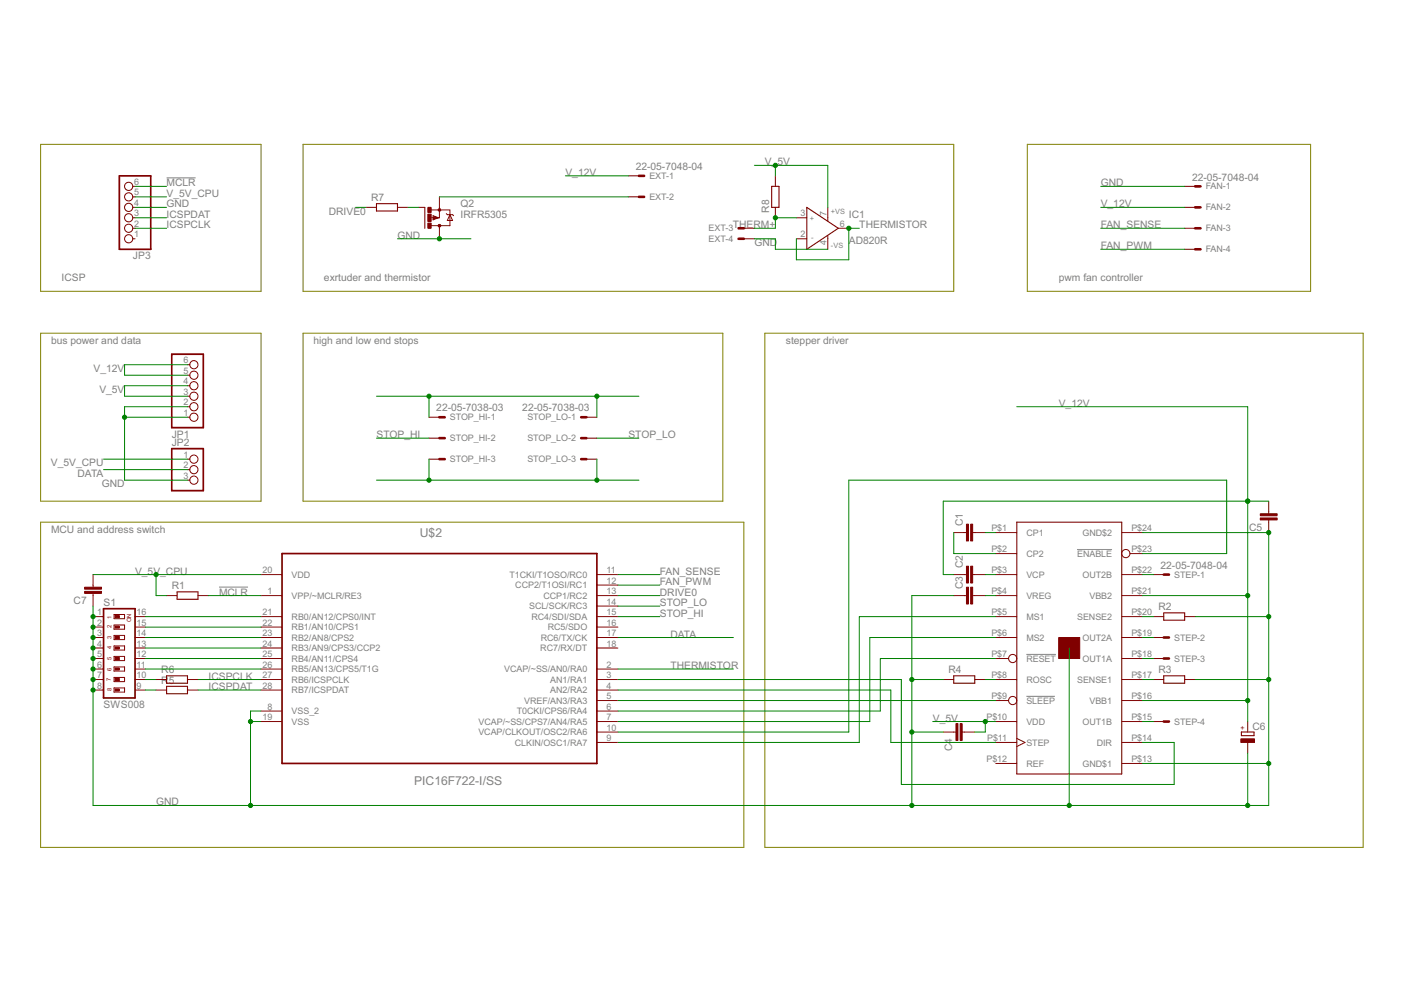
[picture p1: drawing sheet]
<svg xmlns="http://www.w3.org/2000/svg" width="297mm" height="210mm" viewBox="0 0 297 210" stroke-linecap="round" stroke-linejoin="round" font-family="sans-serif">
<g fill="#808000" stroke="#808000" stroke-width=".21">
<path d="M64.1 30.5v31.1z"/>
<path d="M64.1 61.6h137.7z"/>
<path d="M201.8 30.5v31.1z"/>
<path d="M64.1 30.5h137.7z"/>
<path d="M217.3 30.5v31.1z"/>
<path d="M217.3 61.6h60z"/>
<path d="M277.3 30.5v31.1z"/>
<path d="M217.3 30.5h60z"/>
<path d="M8.6 70.5v35.5z"/>
<path d="M8.6 106h46.6z"/>
<path d="M55.2 70.5v35.5z"/>
<path d="M8.6 70.5h46.6z"/>
<path d="M64.1 70.5v35.5z"/>
<path d="M64.1 106h88.8z"/>
<path d="M152.9 70.5v35.5z"/>
<path d="M64.1 70.5h88.8z"/>
<path d="M161.8 70.5v108.8z"/>
<path d="M161.8 179.3h126.6z"/>
<path d="M288.4 70.5v108.8z"/>
<path d="M161.8 70.5h126.6z"/>
<path d="M8.6 110.5v68.8z"/>
<path d="M8.6 179.3h148.8z"/>
<path d="M157.4 110.5v68.8z"/>
<path d="M8.6 110.5h148.8z"/>
<path d="M8.6 30.5v31.1z"/>
<path d="M8.6 61.6h46.6z"/>
<path d="M55.2 30.5v31.1z"/>
<path d="M8.6 30.5h46.6z"/>
</g>
<g fill="#808080" stroke="#808080" stroke-width=".21">
<path d="M217.1 138.5h6.3z"/>
<path d="M217.1 147.3h6.1z"/>
<path d="M227.9 116.3h7.4z"/>
<path d="M46.3 124.2h6.2z"/>
<path d="M35.2 37.6h6.2z"/>
</g>
<g fill="#800000" stroke="#800000" stroke-width=".21">
<path d="M224 134.9h4.4v4.4h-4.4z"/>
<path d="M90.5 43.9h.7v1.1h-.7z"/>
<path d="M90.5 47.2h.7v1.1h-.7z"/>
<path d="M90.5 45.3h.7v1.6h-.7z"/>
<path d="M205.4 110.9h.4v3.6h-.4z"/>
<path d="M204.5 110.9h.4v3.6h-.4z"/>
<path d="M205.4 119.8h.4v3.6h-.4z"/>
<path d="M204.5 119.8h.4v3.6h-.4z"/>
<path d="M205.4 124.2h.4v3.6h-.4z"/>
<path d="M204.5 124.2h.4v3.6h-.4z"/>
<path d="M203.1 153.1h.5v3.6h-.5z"/>
<path d="M202.2 153.1h.5v3.6h-.5z"/>
<path d="M266.6 108.7h3.6v.4h-3.6z"/>
<path d="M266.6 109.6h3.6v.4h-3.6z"/>
<path d="M262.5 156.3h2.9v.8h-2.9z"/>
<path d="M24.4 130.3h.9v.4h-.9z"/>
<path d="M24.4 132.5h.9v.4h-.9z"/>
<path d="M24.4 134.7h.9v.4h-.9z"/>
<path d="M24.4 136.9h.9v.4h-.9z"/>
<path d="M24.4 139.1h.9v.5h-.9z"/>
<path d="M24.4 141.4h.9v.4h-.9z"/>
<path d="M24.4 143.6h.9v.4h-.9z"/>
<path d="M24.4 145.8h.9v.4h-.9z"/>
<path d="M17.9 124.2h3.6v.5h-3.6z"/>
<path d="M17.9 125.1h3.6v.5h-3.6z"/>
</g>
<g fill="#800000" stroke="#800000" stroke-width=".21">
<path d="M210.7 112.7h4.4z"/>
<path d="M210.7 117.1h4.4z"/>
<path d="M210.7 121.6h4.4z"/>
<path d="M210.7 126h4.4z"/>
<path d="M210.7 130.5h4.4z"/>
<path d="M210.7 134.9h4.4z"/>
<path d="M210.7 139.3h2.7z"/>
<path d="M210.7 143.8h4.4z"/>
<path d="M210.7 148.2h2.7z"/>
<path d="M210.7 152.7h4.4z"/>
<path d="M215.1 156.3l1.8 .8z"/>
<path d="M215.1 158l1.8-.9z"/>
<path d="M210.7 157.1h4.4z"/>
<path d="M210.7 161.5h4.4z"/>
<path d="M237.3 161.5h4.5z"/>
<path d="M237.3 157.1h4.5z"/>
<path d="M237.3 152.7h4.5z"/>
<path d="M237.3 148.2h4.5z"/>
<path d="M237.3 143.8h4.5z"/>
<path d="M237.3 139.3h4.5z"/>
<path d="M237.3 134.9h4.5z"/>
<path d="M237.3 130.5h4.5z"/>
<path d="M237.3 126h4.5z"/>
<path d="M237.3 121.6h4.5z"/>
<path d="M239.1 117.1h2.7z"/>
<path d="M237.3 112.7h4.5z"/>
<path d="M55.2 121.6h4.5z"/>
<path d="M55.2 126h4.5z"/>
<path d="M55.2 130.5h4.5z"/>
<path d="M55.2 132.7h4.5z"/>
<path d="M55.2 134.9h4.5z"/>
<path d="M55.2 137.1h4.5z"/>
<path d="M55.2 139.3h4.5z"/>
<path d="M55.2 141.6h4.5z"/>
<path d="M55.2 143.8h4.5z"/>
<path d="M55.2 146h4.5z"/>
<path d="M55.2 150.5h4.5z"/>
<path d="M55.2 152.7h4.5z"/>
<path d="M126.3 121.6h4.4z"/>
<path d="M126.3 123.8h4.4z"/>
<path d="M126.3 126h4.4z"/>
<path d="M126.3 128.2h4.4z"/>
<path d="M126.3 130.5h4.4z"/>
<path d="M126.3 132.7h4.4z"/>
<path d="M126.3 134.9h4.4z"/>
<path d="M126.3 137.1h4.4z"/>
<path d="M126.3 141.6h4.4z"/>
<path d="M126.3 143.8h4.4z"/>
<path d="M126.3 146h4.4z"/>
<path d="M126.3 148.2h4.4z"/>
<path d="M126.3 150.5h4.4z"/>
<path d="M126.3 152.7h4.4z"/>
<path d="M126.3 154.9h4.4z"/>
<path d="M126.3 157.1h4.4z"/>
<path d="M93 48.3v2.2z"/>
<path d="M93 41.7v2.2z"/>
<path d="M88.5 43.9h1.4z"/>
<path d="M91.2 47.8h1.8z"/>
<path d="M93 44.4v1.7z"/>
<path d="M91.2 44.4h1.8z"/>
<path d="M93 47.8v.5z"/>
<path d="M93 47.8h2.2z"/>
<path d="M93 44.4h2.2z"/>
<path d="M93 43.9v.5z"/>
<path d="M92.8 46.1h.2z"/>
<path d="M91.6 46.5l1.2-.4z"/>
<path d="M91.6 45.6v.9z"/>
<path d="M91.6 45.6l1.2 .5z"/>
<path d="M91 46.1h.8z"/>
<path d="M95.2 44.4v1z"/>
<path d="M95.2 45.4v2.4z"/>
<path d="M95.2 45.4l.6 1.3z"/>
<path d="M94.6 46.7h1.2z"/>
<path d="M95.2 45.4l-.6 1.3z"/>
<path d="M95.2 45.4h.6z"/>
<path d="M94.6 45.4h.6z"/>
<path d="M94.4 45.2l.2 .2z"/>
<path d="M95.8 45.4l.2 .2z"/>
<path d="M41.9 126h2.2z"/>
<path d="M35.2 126h2.3z"/>
<path d="M250.6 130.5h2.3z"/>
<path d="M244 130.5h2.2z"/>
<path d="M250.6 143.8h2.3z"/>
<path d="M244 143.8h2.2z"/>
<path d="M244 121.6h2.2z"/>
<path d="M244 134.9h2.2z"/>
<path d="M244 139.3h2.2z"/>
<path d="M244 152.7h2.2z"/>
<path d="M90.8 88.3h2.2z"/>
<path d="M90.8 92.7h2.2z"/>
<path d="M90.8 97.2h2.2z"/>
<path d="M124.1 88.3h2.2z"/>
<path d="M124.1 92.7h2.2z"/>
<path d="M124.1 97.2h2.2z"/>
<path d="M132.9 37.2h2.3z"/>
<path d="M132.9 41.7h2.3z"/>
<path d="M157.4 48.3h2.2z"/>
<path d="M157.4 50.5h2.2z"/>
<path d="M250.6 39.4h2.3z"/>
<path d="M250.6 43.9h2.3z"/>
<path d="M250.6 48.3h2.3z"/>
<path d="M250.6 52.7h2.3z"/>
<path d="M201.8 112.7h2.2z"/>
<path d="M206.2 112.7h2.2z"/>
<path d="M204 112.7h.4z"/>
<path d="M205.8 112.7h.4z"/>
<path d="M201.8 121.6h2.2z"/>
<path d="M206.2 121.6h2.2z"/>
<path d="M204 121.6h.4z"/>
<path d="M205.8 121.6h.4z"/>
<path d="M201.8 126h2.2z"/>
<path d="M206.2 126h2.2z"/>
<path d="M204 126h.4z"/>
<path d="M205.8 126h.4z"/>
<path d="M199.6 154.9h2.2z"/>
<path d="M204 154.9h2.2z"/>
<path d="M201.8 154.9h.4z"/>
<path d="M203.6 154.9h.4z"/>
<path d="M268.4 110.5v2.2z"/>
<path d="M268.4 106v2.3z"/>
<path d="M268.4 110v.5z"/>
<path d="M268.4 108.3v.4z"/>
<path d="M264 157.1v2.2z"/>
<path d="M264 152.7v2.2z"/>
<path d="M206.2 143.8h2.2z"/>
<path d="M199.6 143.8h2.2z"/>
<path d="M39.7 88.3h.5z"/>
<path d="M39.7 86.1h.5z"/>
<path d="M39.7 83.8h.5z"/>
<path d="M39.7 81.6h.5z"/>
<path d="M39.7 79.4h.5z"/>
<path d="M39.7 77.2h.5z"/>
<path d="M39.7 97.2h.5z"/>
<path d="M39.7 99.4h.5z"/>
<path d="M39.7 101.6h.5z"/>
<path d="M28.6 146h2.2z"/>
<path d="M28.6 143.8h2.2z"/>
<path d="M28.6 141.6h2.2z"/>
<path d="M28.6 139.3h2.2z"/>
<path d="M28.6 137.1h2.2z"/>
<path d="M28.6 134.9h2.2z"/>
<path d="M28.6 132.7h2.2z"/>
<path d="M28.6 130.5h2.2z"/>
<path d="M19.7 130.5h2.2z"/>
<path d="M19.7 132.7h2.2z"/>
<path d="M19.7 134.9h2.2z"/>
<path d="M19.7 137.1h2.2z"/>
<path d="M19.7 139.3h2.2z"/>
<path d="M19.7 141.6h2.2z"/>
<path d="M19.7 143.8h2.2z"/>
<path d="M19.7 146h2.2z"/>
<path d="M24.1 145.6v.9z"/>
<path d="M26.4 145.6v.9z"/>
<path d="M24.1 146.5h2.3z"/>
<path d="M24.1 145.6h2.3z"/>
<path d="M24.1 143.3v.9z"/>
<path d="M26.4 143.3v.9z"/>
<path d="M24.1 144.2h2.3z"/>
<path d="M24.1 143.3h2.3z"/>
<path d="M24.1 141.1v.9z"/>
<path d="M26.4 141.1v.9z"/>
<path d="M24.1 142h2.3z"/>
<path d="M24.1 141.1h2.3z"/>
<path d="M24.1 138.9v.9z"/>
<path d="M26.4 138.9v.9z"/>
<path d="M24.1 139.8h2.3z"/>
<path d="M24.1 138.9h2.3z"/>
<path d="M24.1 136.7v.9z"/>
<path d="M26.4 136.7v.9z"/>
<path d="M24.1 137.6h2.3z"/>
<path d="M24.1 136.7h2.3z"/>
<path d="M24.1 134.5v.8z"/>
<path d="M26.4 134.5v.8z"/>
<path d="M24.1 135.3h2.3z"/>
<path d="M24.1 134.5h2.3z"/>
<path d="M24.1 132.2v.9z"/>
<path d="M26.4 132.2v.9z"/>
<path d="M24.1 133.1h2.3z"/>
<path d="M24.1 132.2h2.3z"/>
<path d="M24.1 130v.9z"/>
<path d="M26.4 130v.9z"/>
<path d="M24.1 130.9h2.3z"/>
<path d="M24.1 130h2.3z"/>
<path d="M39.7 146h2.2z"/>
<path d="M33 146h2.2z"/>
<path d="M39.7 143.8h2.2z"/>
<path d="M33 143.8h2.2z"/>
<path d="M28.1 50.5h.5z"/>
<path d="M28.1 48.3h.5z"/>
<path d="M28.1 46.1h.5z"/>
<path d="M28.1 43.9h.5z"/>
<path d="M28.1 41.7h.5z"/>
<path d="M28.1 39.4h.5z"/>
<path d="M19.7 126v2.2z"/>
<path d="M19.7 121.6v2.2z"/>
<path d="M19.7 125.6v.4z"/>
<path d="M19.7 123.8v.4z"/>
<path d="M84.1 43.9h2.2z"/>
<path d="M77.4 43.9h2.3z"/>
<path d="M164 37.2v2.2z"/>
<path d="M164 43.9v2.2z"/>
<path d="M168.5 46.1h2.2z"/>
<path d="M168.5 50.5h2.2z"/>
<path d="M177.4 48.3h2.2z"/>
<path d="M175.1 50.5v2.2z"/>
<path d="M175.1 43.9v2.2z"/>
<path d="M175.1 46.1v.7z"/>
<path d="M175.1 49.9v.6z"/>
<circle cx="93" cy="44.4" r=".29"/>
<circle cx="93" cy="47.8" r=".29"/>
</g>
<g fill="none" stroke="#800000" stroke-width=".21">
<circle cx="27.2" cy="39.4" r=".87"/>
<circle cx="27.2" cy="41.7" r=".87"/>
<circle cx="27.2" cy="48.3" r=".87"/>
<circle cx="27.2" cy="43.9" r=".87"/>
<circle cx="27.2" cy="50.5" r=".87"/>
<circle cx="27.2" cy="46.1" r=".87"/>
<circle cx="41" cy="79.4" r=".87"/>
<circle cx="41" cy="77.2" r=".87"/>
<circle cx="41" cy="97.2" r=".87"/>
<circle cx="41" cy="99.4" r=".87"/>
<circle cx="41" cy="88.3" r=".87"/>
<circle cx="41" cy="86.1" r=".87"/>
<circle cx="41" cy="83.8" r=".87"/>
<circle cx="41" cy="81.6" r=".87"/>
<circle cx="41" cy="101.6" r=".87"/>
<circle cx="238.2" cy="117.1" r=".87"/>
<circle cx="214.2" cy="139.3" r=".87"/>
<circle cx="214.2" cy="148.2" r=".87"/>
</g>
<g fill="#800000" stroke="#800000" stroke-width=".23">
<path d="M215.1 110.5h22.2z"/>
<path d="M237.3 110.5v53.3z"/>
<path d="M215.1 163.8h22.2z"/>
<path d="M215.1 110.5v53.3z"/>
<path d="M89.9 43.9v4.4z"/>
<path d="M37.5 126.8h4.4z"/>
<path d="M37.5 125.2h4.4z"/>
<path d="M41.9 125.2v1.6z"/>
<path d="M37.5 125.2v1.6z"/>
<path d="M246.2 131.2h4.4z"/>
<path d="M246.2 129.7h4.4z"/>
<path d="M250.6 129.7v1.5z"/>
<path d="M246.2 129.7v1.5z"/>
<path d="M246.2 144.6h4.4z"/>
<path d="M246.2 143h4.4z"/>
<path d="M250.6 143v1.6z"/>
<path d="M246.2 143v1.6z"/>
<path d="M262.6 155.7h2.7z"/>
<path d="M265.3 154.9v.8z"/>
<path d="M262.6 154.9v.8z"/>
<path d="M262.6 154.9h2.7z"/>
<path d="M201.8 144.6h4.4z"/>
<path d="M201.8 143h4.4z"/>
<path d="M206.2 143v1.6z"/>
<path d="M201.8 143v1.6z"/>
<path d="M35.2 146.8h4.5z"/>
<path d="M35.2 145.2h4.5z"/>
<path d="M39.7 145.2v1.6z"/>
<path d="M35.2 145.2v1.6z"/>
<path d="M35.2 144.6h4.5z"/>
<path d="M35.2 143h4.5z"/>
<path d="M39.7 143v1.6z"/>
<path d="M35.2 143v1.6z"/>
<path d="M79.7 44.6h4.4z"/>
<path d="M79.7 43.1h4.4z"/>
<path d="M84.1 43.1v1.5z"/>
<path d="M79.7 43.1v1.5z"/>
<path d="M164.8 39.4v4.5z"/>
<path d="M163.3 39.4v4.5z"/>
<path d="M163.3 39.4h1.5z"/>
<path d="M163.3 43.9h1.5z"/>
<path d="M170.7 43.9v8.8z"/>
<path d="M170.7 52.7l6.7-4.4z"/>
<path d="M170.7 43.9l6.7 4.4z"/>
</g>
<g fill="#800000" stroke="#800000" stroke-width=".36">
<path d="M59.7 117.1v44.4z"/>
<path d="M59.7 161.5h66.6z"/>
<path d="M126.3 117.1v44.4z"/>
<path d="M59.7 117.1h66.6z"/>
<path d="M36.3 75h6.7z"/>
<path d="M43 75v15.5z"/>
<path d="M36.3 90.5h6.7z"/>
<path d="M36.3 75v15.5z"/>
<path d="M36.3 103.8h6.7z"/>
<path d="M43 94.9v8.9z"/>
<path d="M36.3 94.9h6.7z"/>
<path d="M36.3 94.9v8.9z"/>
<path d="M28.6 128.8v18.9z"/>
<path d="M21.9 128.8h6.7z"/>
<path d="M21.9 128.8v18.9z"/>
<path d="M21.9 147.7h6.7z"/>
<path d="M25.3 37.2h6.6z"/>
<path d="M25.3 37.2v15.5z"/>
<path d="M25.3 52.7h6.6z"/>
<path d="M31.9 37.2v15.5z"/>
</g>
<g fill="#800000" stroke="#800000" stroke-width=".28">
<path d="M91.8 45.9l.7 .2z"/>
<path d="M91.8 46.3l.7-.2z"/>
<path d="M91.8 46.1v.2z"/>
<path d="M91.8 46.1h.2z"/>
</g>
<g fill="#800000" stroke="#800000" stroke-width=".55">
<path d="M246.2 121.6h1.1z"/>
<path d="M246.2 134.9h1.1z"/>
<path d="M246.2 139.3h1.1z"/>
<path d="M246.2 152.7h1.1z"/>
<path d="M93 88.3h1.1z"/>
<path d="M93 92.7h1.1z"/>
<path d="M93 97.2h1.1z"/>
<path d="M123 88.3h1.1z"/>
<path d="M123 92.7h1.1z"/>
<path d="M123 97.2h1.1z"/>
<path d="M135.2 37.2h1.1z"/>
<path d="M135.2 41.7h1.1z"/>
<path d="M156.3 48.3h1.1z"/>
<path d="M156.3 50.5h1.1z"/>
<path d="M252.9 39.4h1.1z"/>
<path d="M252.9 43.9h1.1z"/>
<path d="M252.9 48.3h1.1z"/>
<path d="M252.9 52.7h1.1z"/>
</g>
<g fill="#008000" stroke="#008000" stroke-width=".21">
<path d="M208.4 152.7h2.3z"/>
<path d="M197.3 152.7h11.1z"/>
<path d="M206.2 154.9h2.2z"/>
<path d="M208.4 152.7v2.2z"/>
<path d="M79.7 83.8h11.1z"/>
<path d="M90.8 83.8h35.5z"/>
<path d="M126.3 83.8h8.9z"/>
<path d="M90.8 83.8v4.5z"/>
<path d="M126.3 83.8v4.5z"/>
<path d="M26.4 81.6v2.2z"/>
<path d="M26.4 81.6h13.3z"/>
<path d="M26.4 83.8h13.3z"/>
<path d="M164 35v2.2z"/>
<path d="M159.6 35h4.4z"/>
<path d="M175.1 35v8.9z"/>
<path d="M164 35h11.1z"/>
<path d="M93 50.5h6.6z"/>
<path d="M84.1 50.5h8.9z"/>
<path d="M28.6 43.9h6.6z"/>
<path d="M79.7 101.6h11.1z"/>
<path d="M90.8 101.6h35.5z"/>
<path d="M126.3 101.6h8.9z"/>
<path d="M90.8 97.2v4.4z"/>
<path d="M126.3 97.2v4.4z"/>
<path d="M26.4 101.6h13.3z"/>
<path d="M26.4 88.3v13.3z"/>
<path d="M26.4 86.1v2.2z"/>
<path d="M26.4 86.1h13.3z"/>
<path d="M26.4 88.3h13.3z"/>
<path d="M232.9 39.4h17.7z"/>
<path d="M241.8 112.7h26.6z"/>
<path d="M268.4 112.7v17.8z"/>
<path d="M252.9 130.5h15.5z"/>
<path d="M268.4 130.5v13.3z"/>
<path d="M252.9 143.8h15.5z"/>
<path d="M241.8 161.5h26.6z"/>
<path d="M268.4 143.8v17.7z"/>
<path d="M268.4 161.5v8.9z"/>
<path d="M264 170.4h4.4z"/>
<path d="M264 159.3v11.1z"/>
<path d="M226.2 170.4h37.8z"/>
<path d="M226.2 137.1v33.3z"/>
<path d="M53 150.5h2.2z"/>
<path d="M53 150.5v2.2z"/>
<path d="M53 152.7h2.2z"/>
<path d="M53 152.7v17.7z"/>
<path d="M19.7 170.4h33.3z"/>
<path d="M53 170.4h139.9z"/>
<path d="M192.9 170.4h33.3z"/>
<path d="M192.9 154.9v15.5z"/>
<path d="M192.9 154.9h6.7z"/>
<path d="M192.9 143.8v11.1z"/>
<path d="M192.9 143.8h6.7z"/>
<path d="M192.9 126v17.8z"/>
<path d="M192.9 126h8.9z"/>
<path d="M19.7 146v24.4z"/>
<path d="M19.7 143.8v2.2z"/>
<path d="M19.7 141.6v2.2z"/>
<path d="M19.7 139.3v2.3z"/>
<path d="M19.7 137.1v2.2z"/>
<path d="M19.7 134.9v2.2z"/>
<path d="M19.7 132.7v2.2z"/>
<path d="M19.7 130.5v2.2z"/>
<path d="M19.7 128.2v2.3z"/>
<path d="M159.6 50.5h4.4z"/>
<path d="M164 50.5v2.2z"/>
<path d="M164 52.7h11.1z"/>
<path d="M215.1 86.1h48.9z"/>
<path d="M264 86.1v19.9z"/>
<path d="M264 106v20z"/>
<path d="M241.8 126h22.2z"/>
<path d="M264 126v22.2z"/>
<path d="M241.8 148.2h22.2z"/>
<path d="M264 106h4.4z"/>
<path d="M199.6 121.6h2.2z"/>
<path d="M199.6 106v15.6z"/>
<path d="M199.6 106h64.4z"/>
<path d="M264 148.2v4.5z"/>
<path d="M26.4 77.2v2.2z"/>
<path d="M26.4 77.2h13.3z"/>
<path d="M26.4 79.4h13.3z"/>
<path d="M232.9 43.9h17.7z"/>
<path d="M119.6 37.2h13.3z"/>
<path d="M130.7 134.9h24.5z"/>
<path d="M21.9 99.4h17.8z"/>
<path d="M179.6 101.6h79.9z"/>
<path d="M259.5 101.6v15.5z"/>
<path d="M241.8 117.1h17.7z"/>
<path d="M179.6 101.6v53.3z"/>
<path d="M130.7 154.9h48.9z"/>
<path d="M184 134.9h26.7z"/>
<path d="M184 134.9v17.8z"/>
<path d="M130.7 152.7h53.3z"/>
<path d="M186.2 139.3h24.5z"/>
<path d="M186.2 139.3v11.2z"/>
<path d="M130.7 150.5h55.5z"/>
<path d="M130.7 148.2h80z"/>
<path d="M188.5 157.1h22.2z"/>
<path d="M188.5 146v11.1z"/>
<path d="M130.7 146h57.8z"/>
<path d="M190.7 166h57.7z"/>
<path d="M248.4 157.1v8.9z"/>
<path d="M241.8 157.1h6.6z"/>
<path d="M190.7 143.8v22.2z"/>
<path d="M130.7 143.8h60z"/>
<path d="M75.2 43.9h2.2z"/>
<path d="M130.7 126h8.9z"/>
<path d="M28.6 48.3h6.6z"/>
<path d="M41.9 143.8h13.3z"/>
<path d="M28.6 46.1h6.6z"/>
<path d="M41.9 146h13.3z"/>
<path d="M44.1 126h11.1z"/>
<path d="M28.6 39.4h6.6z"/>
<path d="M241.8 130.5h2.2z"/>
<path d="M241.8 143.8h2.2z"/>
<path d="M33 121.6h22.2z"/>
<path d="M33 126h2.2z"/>
<path d="M33 121.6v4.4z"/>
<path d="M19.7 121.6h13.3z"/>
<path d="M28.6 41.7h6.6z"/>
<path d="M21.9 97.2h17.8z"/>
<path d="M241.8 121.6h2.2z"/>
<path d="M241.8 134.9h2.2z"/>
<path d="M241.8 139.3h2.2z"/>
<path d="M241.8 152.7h2.2z"/>
<path d="M208.4 112.7h2.3z"/>
<path d="M201.8 112.7v4.4z"/>
<path d="M201.8 117.1h8.9z"/>
<path d="M208.4 121.6h2.3z"/>
<path d="M208.4 126h2.3z"/>
<path d="M208.4 143.8h2.3z"/>
<path d="M79.7 92.7h11.1z"/>
<path d="M130.7 130.5h8.9z"/>
<path d="M126.3 92.7h8.9z"/>
<path d="M130.7 128.2h8.9z"/>
<path d="M130.7 141.6h24.5z"/>
<path d="M168.5 50.5v4.5z"/>
<path d="M168.5 55h11.1z"/>
<path d="M179.6 48.3v6.7z"/>
<path d="M179.6 48.3h2.2z"/>
<path d="M232.9 48.3h17.7z"/>
<path d="M130.7 121.6h8.9z"/>
<path d="M232.9 52.7h17.7z"/>
<path d="M130.7 123.8h8.9z"/>
<path d="M159.6 48.3h4.4z"/>
<path d="M164 46.1v2.2z"/>
<path d="M164 46.1h4.5z"/>
<path d="M30.8 146h2.2z"/>
<path d="M30.8 143.8h2.2z"/>
<path d="M30.8 130.5h24.4z"/>
<path d="M30.8 132.7h24.4z"/>
<path d="M30.8 134.9h24.4z"/>
<path d="M30.8 137.1h24.4z"/>
<path d="M30.8 139.3h24.4z"/>
<path d="M30.8 141.6h24.4z"/>
<path d="M86.3 43.9h2.2z"/>
<path d="M93 41.7h39.9z"/>
<path d="M181.8 130.5h28.9z"/>
<path d="M181.8 130.5v26.6z"/>
<path d="M130.7 157.1h51.1z"/>
<circle cx="208.4" cy="152.7" r=".44"/>
<circle cx="90.8" cy="83.8" r=".44"/>
<circle cx="126.3" cy="83.8" r=".44"/>
<circle cx="164" cy="35" r=".44"/>
<circle cx="93" cy="50.5" r=".44"/>
<circle cx="90.8" cy="101.6" r=".44"/>
<circle cx="126.3" cy="101.6" r=".44"/>
<circle cx="26.4" cy="88.3" r=".44"/>
<circle cx="268.4" cy="112.7" r=".44"/>
<circle cx="268.4" cy="130.5" r=".44"/>
<circle cx="268.4" cy="143.8" r=".44"/>
<circle cx="268.4" cy="161.5" r=".44"/>
<circle cx="264" cy="170.4" r=".44"/>
<circle cx="226.2" cy="170.4" r=".44"/>
<circle cx="53" cy="152.7" r=".44"/>
<circle cx="53" cy="170.4" r=".44"/>
<circle cx="192.9" cy="170.4" r=".44"/>
<circle cx="192.9" cy="154.9" r=".44"/>
<circle cx="192.9" cy="143.8" r=".44"/>
<circle cx="19.7" cy="132.7" r=".44"/>
<circle cx="19.7" cy="134.9" r=".44"/>
<circle cx="19.7" cy="137.1" r=".44"/>
<circle cx="19.7" cy="139.3" r=".44"/>
<circle cx="19.7" cy="141.6" r=".44"/>
<circle cx="19.7" cy="143.8" r=".44"/>
<circle cx="19.7" cy="146" r=".44"/>
<circle cx="19.7" cy="130.5" r=".44"/>
<circle cx="264" cy="126" r=".44"/>
<circle cx="264" cy="106" r=".44"/>
<circle cx="264" cy="148.2" r=".44"/>
<circle cx="33" cy="121.6" r=".44"/>
<circle cx="179.6" cy="48.3" r=".44"/>
<circle cx="164" cy="46.1" r=".44"/>
</g>
<g font-size="2.9" fill="#808080">
<text x="88.8" y="113.6">U$2</text>
<text x="87.6" y="166">PIC16F722-I/SS</text>
</g>
<g font-size="2.4" fill="#808080">
<text x="134.5" y="36">22-05-7048-04</text>
<text x="161.8" y="35">V_5V</text>
<text x="35.2" y="39.4">MCLR</text>
<text x="35.2" y="41.6">V_5V_CPU</text>
<text x="119.6" y="37.2">V_12V</text>
<text x="232.9" y="39.4">GND</text>
<text x="252.2" y="38.2">22-05-7048-04</text>
<text x="35.2" y="43.9">GND</text>
<text x="35.2" y="46.1">ICSPDAT</text>
<text x="69.6" y="45.4">DRIVE0</text>
<text x="78.5" y="42.6">R7</text>
<text x="97.4" y="46.1">IRFR5305</text>
<text x="97.4" y="43.9">Q2</text>
<text x="162.7" y="45" transform="rotate(-90 162.7 45)">R8</text>
<text x="179.6" y="46.1">IC1</text>
<text x="232.9" y="43.9">V_12V</text>
<text x="35.2" y="48.3">ICSPCLK</text>
<text x="84.1" y="50.5">GND</text>
<text x="155" y="48.3">THERM+</text>
<text x="159.6" y="52.1">GND</text>
<text x="179.6" y="51.6">AD820R</text>
<text x="181.8" y="48.3">THERMISTOR</text>
<text x="232.9" y="48.3">FAN_SENSE</text>
<text x="232.9" y="52.8">FAN_PWM</text>
<text x="13" y="59.4">ICSP</text>
<text x="28.1" y="54.9">JP3</text>
<text x="68.5" y="59.4">exrtuder and thermistor</text>
<text x="224" y="59.4">pwm fan controller</text>
<text x="10.8" y="72.7">bus power and data</text>
<text x="66.3" y="72.7">high and low end stops</text>
<text x="166.3" y="72.7">stepper driver</text>
<text x="19.8" y="78.7">V_12V</text>
<text x="21" y="83.2">V_5V</text>
<text x="92.3" y="87.1">22-05-7038-03</text>
<text x="110.5" y="87.1">22-05-7038-03</text>
<text x="224" y="86.1">V_12V</text>
<text x="36.3" y="92.6">JP1</text>
<text x="36.3" y="94.4">JP2</text>
<text x="79.6" y="92.7">STOP_HI</text>
<text x="132.9" y="92.7">STOP_LO</text>
<text x="10.8" y="98.7">V_5V_CPU</text>
<text x="16.4" y="100.9">DATA</text>
<text x="21.5" y="103.1">GND</text>
<text x="10.8" y="112.7">MCU and address switch</text>
<text x="203.7" y="111.4" transform="rotate(-90 203.7 111.4)">C1</text>
<text x="264.3" y="112.4">C5</text>
<text x="28.6" y="121.6">V_5V_CPU</text>
<text x="36.3" y="124.7">R1</text>
<text x="139.6" y="121.6">FAN_SENSE</text>
<text x="139.6" y="123.8">FAN_PWM</text>
<text x="203.7" y="124.7" transform="rotate(-90 203.7 124.7)">C3</text>
<text x="203.7" y="120.2" transform="rotate(-90 203.7 120.2)">C2</text>
<text x="245.5" y="120.4">22-05-7048-04</text>
<text x="15.6" y="127.9">C7</text>
<text x="21.9" y="128.2">S1</text>
<text x="46.3" y="126">MCLR</text>
<text x="139.6" y="126">DRIVE0</text>
<text x="139.6" y="130.5">STOP_HI</text>
<text x="139.6" y="128.2">STOP_LO</text>
<text x="245.1" y="129.2">R2</text>
<text x="141.8" y="134.9">DATA</text>
<text x="34.1" y="142.5">R6</text>
<text x="44.1" y="143.8">ICSPCLK</text>
<text x="141.8" y="141.6">THERMISTOR</text>
<text x="200.7" y="142.5">R4</text>
<text x="245.1" y="142.5">R3</text>
<text x="21.9" y="149.9">SWS008</text>
<text x="34.1" y="144.7">R5</text>
<text x="44.1" y="146">ICSPDAT</text>
<text x="197.3" y="152.7">V_5V</text>
<text x="265" y="154.5">C6</text>
<text x="201.5" y="159" transform="rotate(-90 201.5 159)">C4</text>
<text x="33" y="170.4">GND</text>
</g>
<g font-size="2.1" fill="#808080">
<text x="28.4" y="41.3">5</text>
<text x="28.4" y="39.1">6</text>
<text x="137.4" y="37.9">EXT-1</text>
<text x="255.1" y="40.1">FAN-1</text>
<text x="28.4" y="48">2</text>
<text x="28.4" y="45.8">3</text>
<text x="28.4" y="43.6">4</text>
<text x="137.4" y="42.3">EXT-2</text>
<text x="169.3" y="45.8">3</text>
<text x="174.8" y="45.8" transform="rotate(-90 174.8 45.8)">7</text>
<text x="177.7" y="48">6</text>
<text x="255.1" y="44.5">FAN-2</text>
<text x="28.4" y="50.2">1</text>
<text x="149.9" y="49">EXT-3</text>
<text x="149.9" y="51.2">EXT-4</text>
<text x="169.3" y="50.2">2</text>
<text x="174.8" y="51.9" transform="rotate(-90 174.8 51.9)">4</text>
<text x="255.1" y="49">FAN-3</text>
<text x="255.1" y="53.4">FAN-4</text>
<text x="38.8" y="76.9">6</text>
<text x="38.8" y="83.5">3</text>
<text x="38.8" y="81.3">4</text>
<text x="38.8" y="79.1">5</text>
<text x="38.8" y="88">1</text>
<text x="38.8" y="85.7">2</text>
<text x="95.2" y="88.9">STOP_HI-1</text>
<text x="111.6" y="88.9">STOP_LO-1</text>
<text x="95.2" y="93.4">STOP_HI-2</text>
<text x="111.6" y="93.4">STOP_LO-2</text>
<text x="38.8" y="96.8">1</text>
<text x="38.8" y="99.1">2</text>
<text x="38.8" y="101.3">3</text>
<text x="95.2" y="97.8">STOP_HI-3</text>
<text x="111.6" y="97.8">STOP_LO-3</text>
<text x="209.7" y="112.4">P$1</text>
<text x="217.2" y="113.4">CP1</text>
<text x="229" y="113.4">GND$2</text>
<text x="239.4" y="112.4">P$24</text>
<text x="209.7" y="116.8">P$2</text>
<text x="217.2" y="117.8">CP2</text>
<text x="227.9" y="117.8">ENABLE</text>
<text x="239.4" y="116.8">P$23</text>
<text x="55.5" y="121.3">20</text>
<text x="56.6" y="125.7">1</text>
<text x="61.7" y="122.2">VDD</text>
<text x="107.8" y="122.2">T1CKI/T1OSO/RC0</text>
<text x="109" y="124.5">CCP2/T1OSI/RC1</text>
<text x="128.3" y="121.3">11</text>
<text x="128.3" y="123.5">12</text>
<text x="128.3" y="125.7">13</text>
<text x="209.7" y="121.3">P$3</text>
<text x="209.7" y="125.7">P$4</text>
<text x="217.2" y="122.2">VCP</text>
<text x="229" y="122.2">OUT2B</text>
<text x="239.4" y="125.7">P$21</text>
<text x="239.4" y="121.3">P$22</text>
<text x="248.4" y="122.2">STEP-1</text>
<text x="20.6" y="130.2">1</text>
<text x="28.9" y="130.2">16</text>
<text x="55.5" y="130.2">21</text>
<text x="61.7" y="126.7">VPP/~MCLR/RE3</text>
<text x="61.7" y="131.1">RB0/AN12/CPS0/INT</text>
<text x="111.9" y="128.9">SCL/SCK/RC3</text>
<text x="112.5" y="131.1">RC4/SDI/SDA</text>
<text x="115" y="126.7">CCP1/RC2</text>
<text x="128.3" y="127.9">14</text>
<text x="128.3" y="130.2">15</text>
<text x="209.7" y="130.2">P$5</text>
<text x="217.2" y="126.7">VREG</text>
<text x="217.2" y="131.1">MS1</text>
<text x="227.9" y="131.1">SENSE2</text>
<text x="230.5" y="126.7">VBB2</text>
<text x="239.4" y="130.2">P$20</text>
<text x="20.6" y="132.4">2</text>
<text x="20.6" y="134.6">3</text>
<text x="20.6" y="136.8">4</text>
<text x="28.9" y="136.8">13</text>
<text x="28.9" y="134.6">14</text>
<text x="28.9" y="132.4">15</text>
<text x="55.5" y="132.4">22</text>
<text x="55.5" y="134.6">23</text>
<text x="55.5" y="136.8">24</text>
<text x="61.7" y="133.3">RB1/AN10/CPS1</text>
<text x="61.7" y="135.6">RB2/AN8/CPS2</text>
<text x="61.7" y="137.8">RB3/AN9/CPS3/CCP2</text>
<text x="114.3" y="137.8">RC7/RX/DT</text>
<text x="114.4" y="135.6">RC6/TX/CK</text>
<text x="115.9" y="133.4">RC5/SDO</text>
<text x="128.3" y="132.4">16</text>
<text x="128.3" y="134.6">17</text>
<text x="128.3" y="136.8">18</text>
<text x="209.7" y="134.6">P$6</text>
<text x="217.2" y="135.6">MS2</text>
<text x="229" y="135.6">OUT2A</text>
<text x="239.4" y="134.6">P$19</text>
<text x="248.4" y="135.6">STEP-2</text>
<text x="20.6" y="139">5</text>
<text x="20.6" y="141.3">6</text>
<text x="20.6" y="143.5">7</text>
<text x="28.9" y="143.5">10</text>
<text x="28.9" y="141.3">11</text>
<text x="28.9" y="139">12</text>
<text x="55.5" y="139">25</text>
<text x="55.5" y="141.3">26</text>
<text x="55.5" y="143.5">27</text>
<text x="61.7" y="140">RB4/AN11/CPS4</text>
<text x="61.7" y="142.2">RB5/AN13/CPS5/T1G</text>
<text x="106.7" y="142.2">VCAP/~SS/AN0/RA0</text>
<text x="128.3" y="141.3">2</text>
<text x="128.3" y="143.5">3</text>
<text x="209.7" y="139">P$7</text>
<text x="209.7" y="143.5">P$8</text>
<text x="217.2" y="140">RESET</text>
<text x="229" y="140">OUT1A</text>
<text x="239.4" y="143.5">P$17</text>
<text x="239.4" y="139">P$18</text>
<text x="248.4" y="140">STEP-3</text>
<text x="20.6" y="145.7">8</text>
<text x="28.9" y="145.7">9</text>
<text x="55.5" y="145.7">28</text>
<text x="61.7" y="144.5">RB6/ICSPCLK</text>
<text x="61.7" y="146.7">RB7/ICSPDAT</text>
<text x="110.9" y="148.9">VREF/AN3/RA3</text>
<text x="116.4" y="144.5">AN1/RA1</text>
<text x="116.4" y="146.7">AN2/RA2</text>
<text x="128.3" y="145.7">4</text>
<text x="128.3" y="147.9">5</text>
<text x="209.7" y="147.9">P$9</text>
<text x="217.2" y="144.5">ROSC</text>
<text x="217.2" y="148.9">SLEEP</text>
<text x="227.9" y="144.5">SENSE1</text>
<text x="230.5" y="148.9">VBB1</text>
<text x="239.4" y="147.9">P$16</text>
<text x="55.5" y="152.4">19</text>
<text x="56.6" y="150.1">8</text>
<text x="61.7" y="151.1">VSS_2</text>
<text x="61.7" y="153.3">VSS</text>
<text x="101.2" y="155.6">VCAP/CLKOUT/OSC2/RA6</text>
<text x="101.3" y="153.3">VCAP/~SS/CPS7/AN4/RA5</text>
<text x="109.3" y="151.1">T0CKI/CPS6/RA4</text>
<text x="128.3" y="150.1">6</text>
<text x="128.3" y="152.4">7</text>
<text x="128.3" y="154.6">10</text>
<text x="208.7" y="152.4">P$10</text>
<text x="217.2" y="153.3">VDD</text>
<text x="229" y="153.3">OUT1B</text>
<text x="239.4" y="152.4">P$15</text>
<text x="248.4" y="153.3">STEP-4</text>
<text x="108.9" y="157.8">CLKIN/OSC1/RA7</text>
<text x="128.3" y="156.8">9</text>
<text x="208.7" y="161.2">P$12</text>
<text x="208.9" y="156.8">P$11</text>
<text x="217.2" y="157.8">STEP</text>
<text x="232" y="157.8">DIR</text>
<text x="239.4" y="161.2">P$13</text>
<text x="239.4" y="156.8">P$14</text>
<text x="217.2" y="162.2">REF</text>
<text x="229" y="162.2">GND$1</text>
</g>
<g font-size="1.7" fill="#808080">
<text x="171.4" y="46.8">+</text>
<text x="175.8" y="45.2">+VS</text>
<text x="171.6" y="50.8">-</text>
<text x="175.8" y="52.5">-VS</text>
</g>
<text font-size="1.7" fill="#800000" x="263.5" y="154.5" transform="rotate(-90 263.5 154.5)">+</text>
<g font-size="1.4" fill="#800000">
<text x="23.6" y="130.9" transform="rotate(-90 23.6 130.9)">1</text>
<text x="27.8" y="131.7" transform="rotate(-90 27.8 131.7)">ON</text>
<text x="23.6" y="137.4" transform="rotate(-90 23.6 137.4)">4</text>
<text x="23.6" y="135.1" transform="rotate(-90 23.6 135.1)">3</text>
<text x="23.6" y="132.9" transform="rotate(-90 23.6 132.9)">2</text>
<text x="23.6" y="141.9" transform="rotate(-90 23.6 141.9)">6</text>
<text x="23.6" y="139.7" transform="rotate(-90 23.6 139.7)">5</text>
<text x="23.4" y="144.1" transform="rotate(-90 23.4 144.1)">7</text>
<text x="23.6" y="146.2" transform="rotate(-90 23.6 146.2)">8</text>
</g>
</svg>
